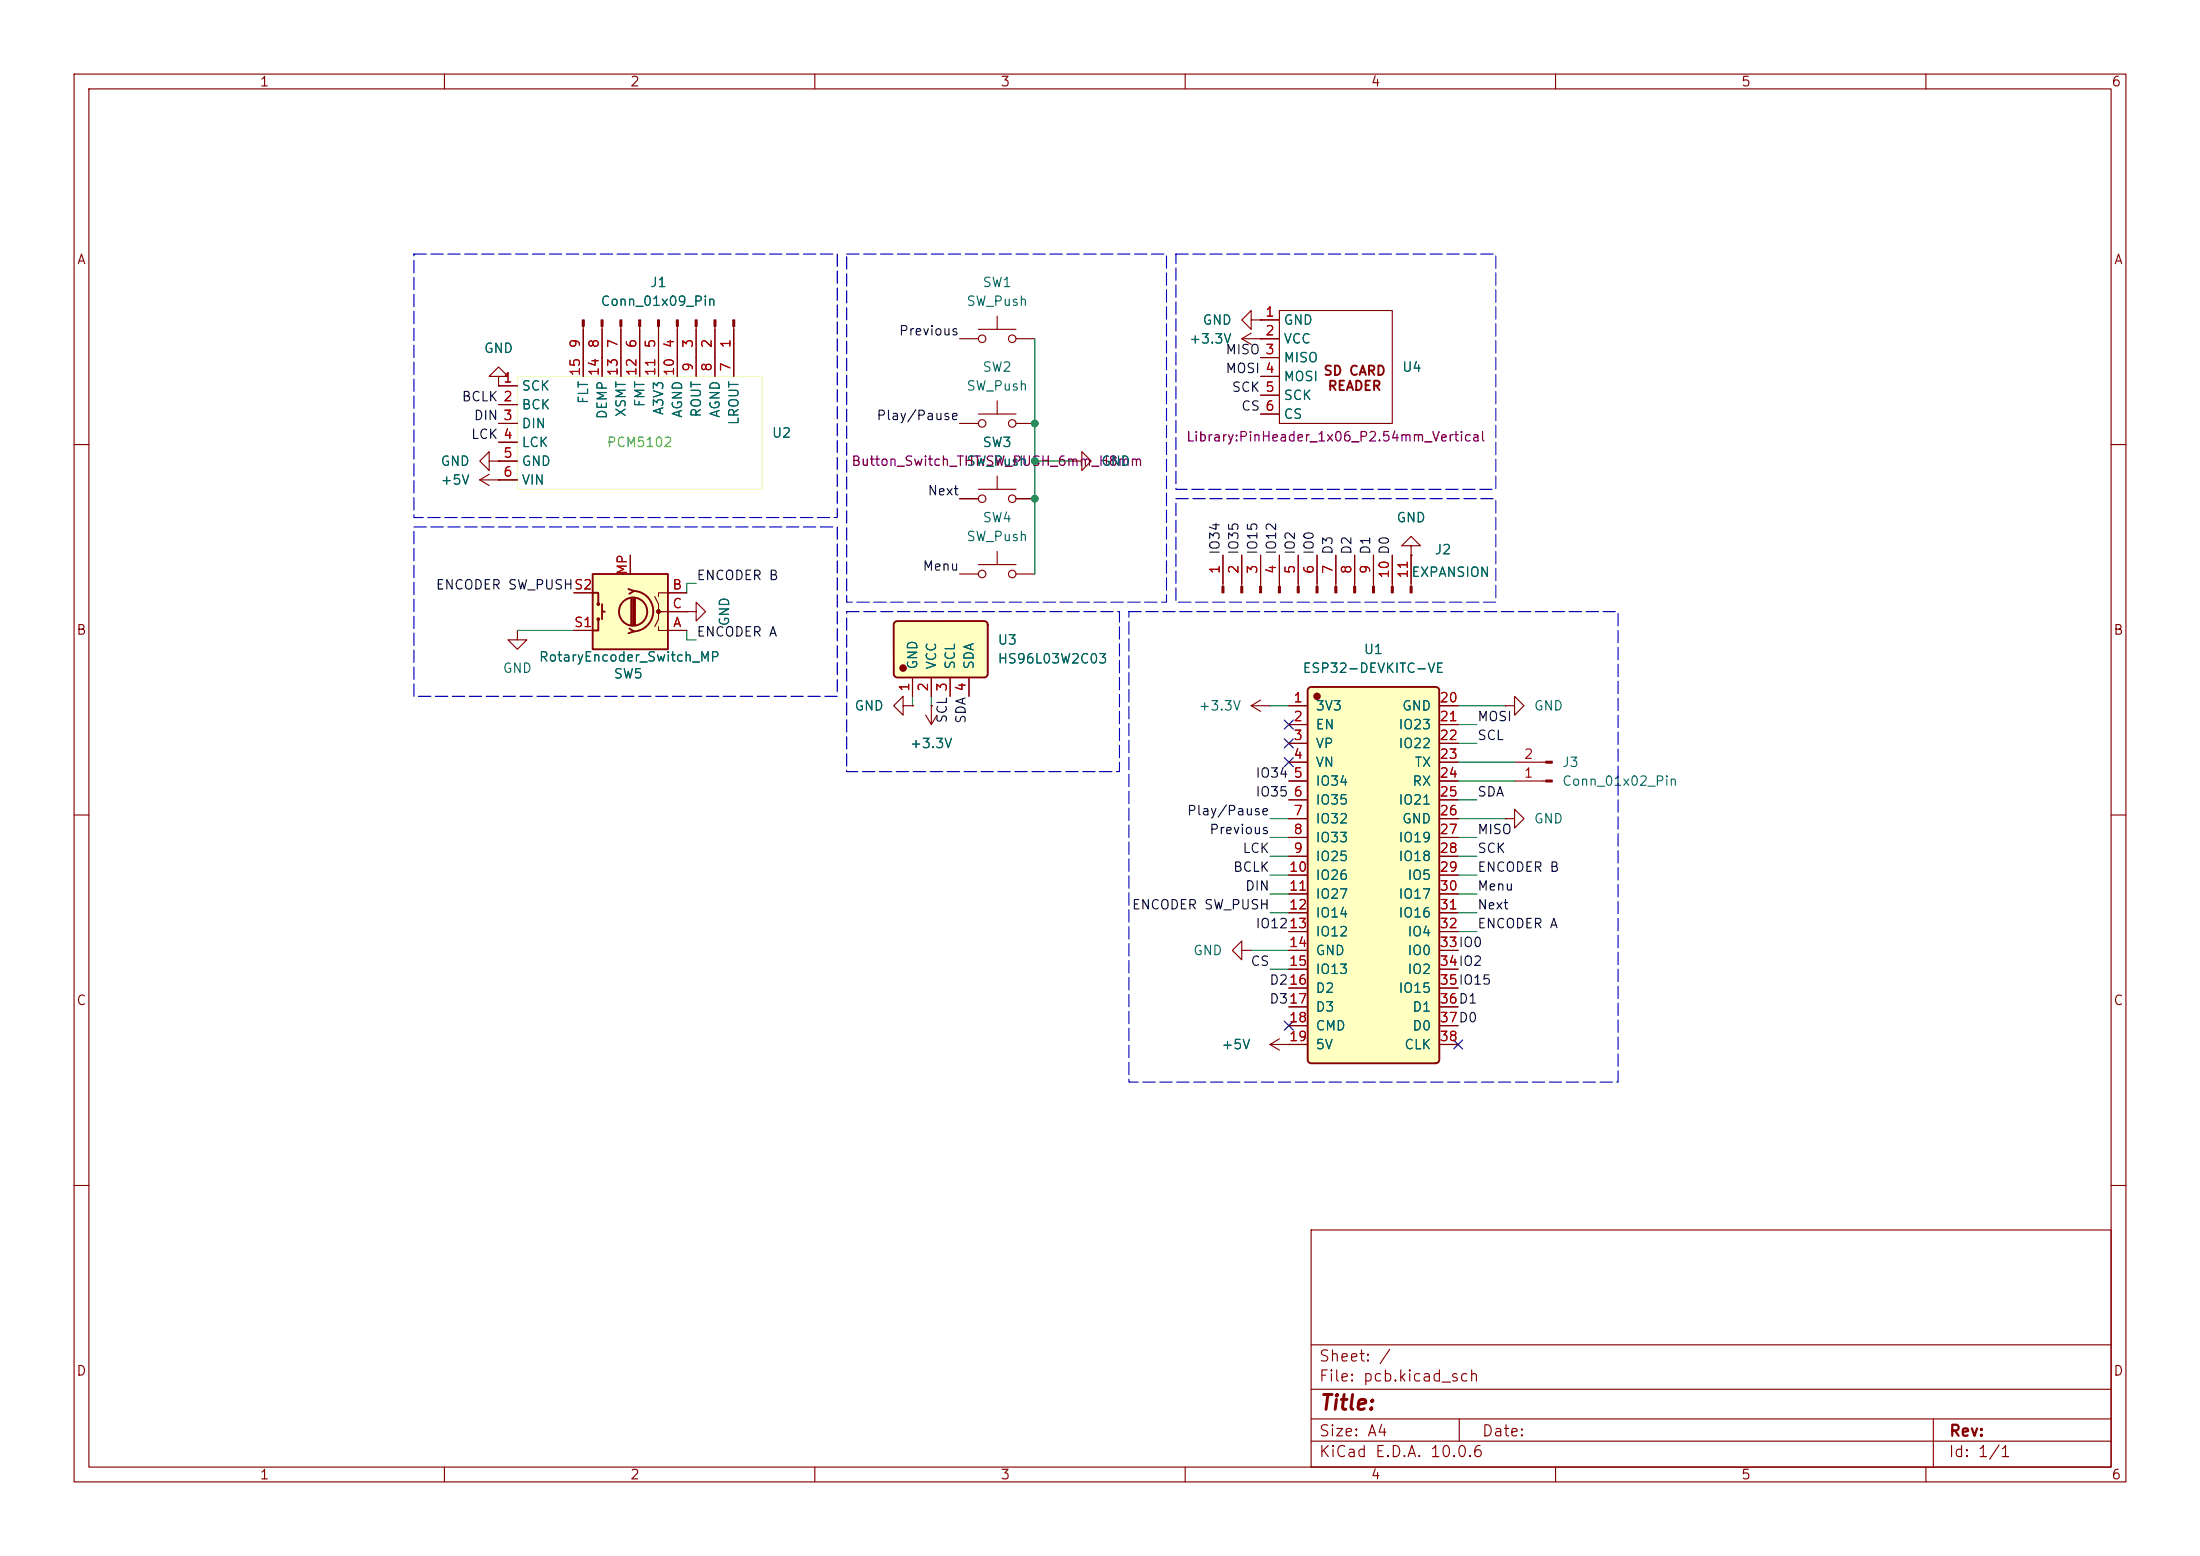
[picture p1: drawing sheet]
<svg xmlns="http://www.w3.org/2000/svg" width="297mm" height="210mm" viewBox="0 0 297 210" stroke-linecap="round" stroke-linejoin="round" font-family="sans-serif">
<g fill="none" stroke="#840000" stroke-width=".15">
<path d="M10 10h277v190h-277zM12 12h273v186h-273zM60 10v2M110 10v2M160 10v2M210 10v2M260 10v2M10 60h2M144.8 62.2h1.2v-1.2l1.3 1.2-1.3 1.3v-1.3M144.8 62.2h.1M285 60h2M10 110h2"/>
<path d="M285 110h2M10 160h2M177 166h108v32h-108zM285 160h2M60 198v2M110 198v2M160 198v2M177 194.5h108M177 191.5h108M177 187.5h108M177 181.5h108M197 191.5v3"/>
<path d="M210 198v2M260 198v2M261 191.5v6.5"/>
</g>
<path d="M80 77.5h10.2v10.1h-10.2z" fill="#ffffc2"/>
<g fill="none" stroke="#840000" stroke-width=".25">
<path d="M80 77.5h10.2v10.1h-10.2zM84.8 79.5l.8 .3-.6 .3M85.5 79.8a2.73 2.73 0 0 1 2.7 2.7 2.73 2.73 0 0 1-2.7 2.7M80 80h.8v1.5M80.8 83.6v1.5h-.8M81.3 81.5v2.1M81.3 82.6h.4M85 84.8l.6 .4-.8 .3M85.2 80.8v3.5M85.5 80.8v3.5M85.7 80.8v3.5"/>
<circle cx="80.8" cy="81.5" r=".13"/>
<circle cx="80.8" cy="83.6" r=".13"/>
<circle cx="85.5" cy="82.6" r="1.9"/>
</g>
<g fill="none" stroke="#840000" stroke-width=".15">
<path d="M67.3 50.8h1.3l-1.3-1.3-1.3 1.3h1.3v1.3M67.3 52.1h.1M67.3 52.1h2.5M67.3 54.6h2.5M67.3 57.2h2.5M67.3 59.7h2.5M78.7 44v6.8M81.3 44v6.8M83.8 44v6.8M86.4 44v6.8M88.9 44v6.8M91.4 44v6.8"/>
<path d="M94 44v6.8M96.5 44v6.8M99.1 44v6.8M129.5 57.2h2.6M129.5 45.7h2.6M132.1 44.5h5.1M132.1 55.9h5.1M134.6 42.7v1.8M134.6 54.1v1.8M137.2 57.2h2.5M137.2 45.7h2.5M168.9 43.2v-1.3l-1.3 1.3 1.3 1.3v-1.3h1.3"/>
<path d="M170.2 43.2h.1M67.3 62.2h2.5M67.3 64.8h2.5M85.1 74.9v2.6M129.5 67.3h2.6M132.1 66h5.1M134.6 64.3v1.7M137.2 67.3h2.5M165.1 74.9v4.2M167.6 74.9v4.2M170.2 74.9v4.2M172.7 74.9v4.2"/>
<path d="M175.3 74.9v4.2M177.8 74.9v4.2M180.3 74.9v4.2M182.9 74.9v4.2M185.4 74.9v4.2M188 74.9v4.2M190.5 74.9v4.2M69.8 85.1v1.3h1.3l-1.3 1.2-1.2-1.2h1.2M69.8 85.1h.1M77.5 85.1h2.5M77.5 80h2.5M88.4 80.5l.5 1v1.1h3.8"/>
<path d="M88.9 84.6v.5h3.8M89.4 82.6h-.5v1l-.5 1M92.7 80h-3.8v.5M92.7 82.6h1.3v-1.3l1.2 1.3-1.2 1.2v-1.2M92.7 82.6h.1M167.6 128.3v-1.3l-1.2 1.3 1.2 1.2v-1.2h1.3M168.9 128.3h.1"/>
<circle cx="132.6" cy="57.2" r=".51"/>
<circle cx="132.6" cy="45.7" r=".51"/>
<circle cx="136.7" cy="57.2" r=".51"/>
<circle cx="136.7" cy="45.7" r=".51"/>
<circle cx="132.6" cy="67.3" r=".51"/>
<circle cx="136.7" cy="67.3" r=".51"/>
</g>
<g fill="#840000" stroke="#840000" stroke-width=".15">
<path d="M98.9 43.2h.3v.8h-.3z"/>
<path d="M96.4 43.2h.2v.8h-.2z"/>
<path d="M93.9 43.2h.2v.8h-.2z"/>
<path d="M91.3 43.2h.3v.8h-.3z"/>
<path d="M88.8 43.2h.2v.8h-.2z"/>
<path d="M86.2 43.2h.3v.8h-.3z"/>
<path d="M83.7 43.2h.2v.8h-.2z"/>
<path d="M81.2 43.2h.2v.8h-.2z"/>
<path d="M78.6 43.2h.3v.8h-.3z"/>
<path d="M165 79.1h.2v.9h-.2z"/>
<path d="M167.5 79.1h.3v.9h-.3z"/>
<path d="M170.1 79.1h.2v.9h-.2z"/>
<path d="M172.6 79.1h.2v.9h-.2z"/>
<path d="M175.1 79.1h.3v.9h-.3z"/>
<path d="M177.7 79.1h.2v.9h-.2z"/>
<path d="M180.2 79.1h.3v.9h-.3z"/>
<path d="M182.8 79.1h.2v.9h-.2z"/>
<path d="M185.3 79.1h.2v.9h-.2z"/>
<path d="M187.8 79.1h.3v.9h-.3z"/>
<path d="M190.4 79.1h.2v.9h-.2z"/>
<circle cx="88.9" cy="82.5" r=".25"/>
</g>
<path d="M69.8 50.8h33.1v15.2h-33.1z" fill="none" stroke="#f7ffa2" stroke-width=".14"/>
<path d="M120.8 84l.3-.2h11.7a.51 .51 0 0 1 .5 .5v6.6l-.2 .5h-.2h-11.7h-.3l-.2-.4-.1-6.7z" fill="#ffffc2"/>
<circle cx="121.9" cy="90.2" r=".38" fill="#840000" stroke="#840000" stroke-width=".25"/>
<path d="M120.8 84l.3-.2h11.7a.51 .51 0 0 1 .5 .5v6.6l-.2 .5h-.2h-11.7h-.3l-.2-.4-.1-6.7z" fill="none" stroke="#840000" stroke-width=".25"/>
<g fill="none" stroke="#840000" stroke-width=".15">
<path d="M167.6 45.7h5.1M167.6 45.7l1.3 .8M168.9 45l-1.3 .7M170.2 45.7h.1M170.2 43.2h2.5M170.2 48.3h2.5M170.2 50.8h2.5M170.2 53.3h2.5M170.2 55.9h2.5M172.7 41.9h15.3v15.3h-15.3zM64.8 64.8l1.2 .7M64.8 64.8h2.5"/>
<path d="M66 62.2v-1.2l-1.2 1.2 1.2 1.3v-1.3h1.3M66 64l-1.2 .8M67.3 64.8h.1M67.3 62.2h.1M129.5 77.5h2.6M132.1 76.2h5.1M134.6 74.4v1.8M137.2 77.5h2.5M121.9 95.3v-1.3l-1.3 1.3 1.3 1.2v-1.2h1.3M123.2 95.3h.1M123.2 91.4v2.6M125 96.5l.7 1.3"/>
<path d="M125.7 95.3h.1M125.7 91.4v2.6M125.7 95.3v2.5M126.5 96.5l-.8 1.3M128.3 91.4v2.6M130.8 91.4v2.6M168.9 95.3l1.3 .7M168.9 95.3h2.5M170.2 94.5l-1.3 .8M171.4 95.3h.1M203.2 95.3h1.3v-1.3l1.2 1.3-1.2 1.2v-1.2M203.2 95.3h.1"/>
<path d="M203.2 110.5h1.3v-1.3l1.2 1.3-1.2 1.3v-1.3M203.2 110.5h.1M204.5 105.4h4.2M204.5 102.9h4.2M171.4 141l1.3 .7M171.4 141h2.6M172.7 140.2l-1.3 .8M174 141h.1"/>
<circle cx="132.6" cy="77.5" r=".51"/>
<circle cx="136.7" cy="77.5" r=".51"/>
</g>
<g fill="#840000" stroke="#840000" stroke-width=".15">
<path d="M208.7 105.3h.8v.2h-.8z"/>
<path d="M208.7 102.7h.8v.3h-.8z"/>
</g>
<path d="M176.7 92.9l.2-.2h16.9l.3 .1 .2 .2v50a.51 .51 0 0 1-.5 .5h-16.8l-.2-.1-.2-.2-.1-50z" fill="#ffffc2"/>
<circle cx="177.8" cy="94" r=".38" fill="#840000" stroke="#840000" stroke-width=".25"/>
<path d="M176.7 92.9l.2-.2h16.9l.3 .1 .2 .2v50a.51 .51 0 0 1-.5 .5h-16.8l-.2-.1-.2-.2-.1-50z" fill="none" stroke="#840000" stroke-width=".25"/>
<g fill="none" stroke="#840000" stroke-width=".15">
<path d="M67.3 52.1h.1M67.3 52.1h2.5M67.3 54.6h2.5M67.3 57.2h2.5M67.3 59.7h2.5M78.7 44.5v6.3M81.3 44.5v6.3M83.8 44.5v6.3M86.4 44.5v6.3M88.9 44.5v6.3M91.4 44.5v6.3M94 44.5v6.3"/>
<path d="M96.5 44.5v6.3M99.1 44.5v6.3M170.2 43.2h.1M170.2 45.7h.1M170.2 43.2h2.5M170.2 45.7h2.5M170.2 48.3h2.5M170.2 50.8h2.5M170.2 53.3h2.5M170.2 55.9h2.5M67.3 64.8h.1M67.3 62.2h.1"/>
<path d="M67.3 62.2h2.5M67.3 64.8h2.5M85.1 74.9v2.6M129.5 67.3h2.6M137.2 67.3h2.5M144.8 62.2h.1M165.1 74.9v3.8M167.6 74.9v3.8M170.2 74.9v3.8M172.7 74.9v3.8M175.3 74.9v3.8M177.8 74.9v3.8"/>
<path d="M180.3 74.9v3.8M182.9 74.9v3.8M185.4 74.9v3.8M188 74.9v3.8M190.5 73.7h1.3l-1.3-1.3-1.3 1.3h1.3v1.2M190.5 74.9h.1M190.5 74.9v3.8M77.5 85.1h2.5M77.5 80h2.5M90.2 85.1h2.5M90.2 80h2.5M90.2 82.6h2.5"/>
<path d="M92.7 82.6h.1M123.2 95.3h.1M123.2 91.4v2.6M125.7 95.3h.1M125.7 91.4v2.6M128.3 91.4v2.6M130.8 91.4v2.6M174 95.3h2.5M174 97.8h2.5M194.3 95.3h2.5M194.3 97.8h2.5M174 100.3h2.5"/>
<path d="M174 102.9h2.5M174 105.4h2.5M174 108h2.5M174 110.5h2.5M174 113h2.5M174 115.6h2.5M174 118.1h2.5M194.3 100.3h2.5M194.3 102.9h2.5M194.3 105.4h2.5M194.3 108h2.5M194.3 110.5h2.5"/>
<path d="M194.3 113h2.5M194.3 115.6h2.5M194.3 118.1h2.5M174 120.7h2.5M174 123.2h2.5M174 125.7h2.5M174 128.3h2.5M174 130.8h2.5M174 133.4h2.5M174 135.9h2.5M174 138.4h2.5M194.3 120.7h2.5"/>
<path d="M194.3 123.2h2.5M194.3 125.7h2.5M194.3 128.3h2.5M194.3 130.8h2.5M194.3 133.4h2.5M194.3 135.9h2.5M194.3 138.4h2.5M174 141h.1M174 141h2.5M194.3 141h2.5"/>
</g>
<g fill="none" stroke="#009600" stroke-width=".15">
<path d="M139.7 45.7v31.8M94 78.7h-1.3v1.3M139.7 62.2h5.1M69.8 85.1h7.7M92.7 85.1v1.3h1.3M123.2 94v1.3M125.7 94v1.3M171.4 95.3h2.6M196.8 97.8h2.6M196.8 95.3h6.4M171.4 110.5h2.6M171.4 113h2.6"/>
<path d="M171.4 118.1h2.6M171.4 115.6h2.6M196.8 110.5h6.4M196.8 113h2.6M196.8 118.1h2.6M196.8 115.6h2.6M196.8 108h2.6M196.8 105.4h7.7M196.8 100.3h2.6M196.8 102.9h7.7M168.9 128.3h5.1M171.4 120.7h2.6"/>
<path d="M171.4 123.2h2.6M171.4 130.8h2.6M196.8 120.7h2.6M196.8 123.2h2.6M196.8 125.7h2.6"/>
</g>
<path d="M173.4 99.7l1.2 1.2M173.4 97.2l1.2 1.2M174.6 99.7l-1.2 1.2M174.6 97.2l-1.2 1.2M173.4 102.3l1.2 1.2M174.6 102.3l-1.2 1.2M173.4 137.8l1.2 1.2M174.6 137.8l-1.2 1.2M196.2 140.4l1.3 1.2M197.5 140.4l-1.3 1.2" fill="none" stroke="#000084" stroke-width=".15"/>
<path d="M55.9 34.3h57.1v35.6h-57.1zM114.3 34.3h43.2v47h-43.2zM158.7 34.3h43.2v31.7h-43.2zM55.9 71.1h57.1v22.9h-57.1zM158.7 67.3h43.2v14h-43.2zM114.3 82.6h36.8v21.5h-36.8zM152.4 82.6h66v63.5h-66z" fill="none" stroke="#0000c2" stroke-width=".15" stroke-dasharray="1.7 .6"/>
<g fill="#009600" stroke="#009600" stroke-width=".14">
<circle cx="139.7" cy="62.2" r=".46"/>
<circle cx="139.7" cy="57.2" r=".46"/>
<circle cx="139.7" cy="67.3" r=".46"/>
</g>
<text font-size="2" fill="#840000" x="178" y="190.8">Title:</text>
<g font-size="1.5" fill="#840000">
<text x="178" y="184.1">Sheet: /</text>
<text x="178" y="186.8">File: pcb.kicad_sch</text>
<text x="178" y="197">KiCad E.D.A. 10.0.6</text>
<text x="178" y="194.2">Size: A4</text>
<text x="200" y="194.2">Date:</text>
<text x="263" y="197">Id: 1/1</text>
<text x="263" y="194.2">Rev:</text>
</g>
<g font-size="1.3" fill="#840000">
<text x="35" y="12">1</text>
<text x="85" y="12">2</text>
<text x="135" y="12">3</text>
<text x="185" y="12">4</text>
<text x="235" y="12">5</text>
<text x="285" y="12">6</text>
<text x="10.3" y="36">A</text>
<text x="285.3" y="36">A</text>
<text x="178.6" y="51">SD CARD</text>
<text x="179.2" y="53">READER</text>
<text x="10.2" y="86">B</text>
<text x="285.2" y="86">B</text>
<text x="10.2" y="136">C</text>
<text x="285.2" y="136">C</text>
<text x="10.2" y="186">D</text>
<text x="285.2" y="186">D</text>
<text x="35" y="200">1</text>
<text x="85" y="200">2</text>
<text x="135" y="200">3</text>
<text x="185" y="200">4</text>
<text x="235" y="200">5</text>
<text x="285" y="200">6</text>
</g>
<g font-size="1.3" fill="#006464">
<text x="81" y="41.6">Conn_01x09_Pin</text>
<text x="87.7" y="39.1">J1</text>
<text x="130.4" y="41.6">SW_Push</text>
<text x="132.6" y="39.1">SW1</text>
<text x="65.2" y="48">GND</text>
<text x="160.4" y="46.7">+3.3V</text>
<text x="162.3" y="44.1">GND</text>
<text x="173.2" y="44.1">GND</text>
<text x="173.2" y="46.7">VCC</text>
<text x="70.3" y="53">SCK</text>
<text x="130.4" y="53">SW_Push</text>
<text x="132.6" y="50.5">SW2</text>
<text x="173.2" y="49.2">MISO</text>
<text x="173.2" y="51.8">MOSI</text>
<text x="189.2" y="50.5">U4</text>
<text x="70.3" y="55.6">BCK</text>
<text x="70.3" y="58.1">DIN</text>
<text x="79.7" y="54.6" transform="rotate(-90 79.7 54.6)">FLT</text>
<text x="82.2" y="56.7" transform="rotate(-90 82.2 56.7)">DEMP</text>
<text x="84.8" y="56.4" transform="rotate(-90 84.8 56.4)">XSMT</text>
<text x="87.3" y="55" transform="rotate(-90 87.3 55)">FMT</text>
<text x="89.9" y="56.1" transform="rotate(-90 89.9 56.1)">A3V3</text>
<text x="92.4" y="56.5" transform="rotate(-90 92.4 56.5)">AGND</text>
<text x="94.9" y="56.4" transform="rotate(-90 94.9 56.4)">ROUT</text>
<text x="97.5" y="56.5" transform="rotate(-90 97.5 56.5)">AGND</text>
<text x="100" y="57.5" transform="rotate(-90 100 57.5)">LROUT</text>
<text x="104.1" y="59.4">U2</text>
<text x="173.2" y="54.3">SCK</text>
<text x="173.2" y="56.8">CS</text>
<text x="59.4" y="65.7">+5V</text>
<text x="59.4" y="63.2">GND</text>
<text x="70.3" y="60.7">LCK</text>
<text x="70.3" y="63.2">GND</text>
<text x="70.3" y="65.7">VIN</text>
<text x="130.4" y="63.2">SW_Push</text>
<text x="132.6" y="60.7">SW3</text>
<text x="148.6" y="63.2">GND</text>
<text x="132.6" y="70.8">SW4</text>
<text x="188.4" y="70.8">GND</text>
<text x="130.4" y="73.4">SW_Push</text>
<text x="193.6" y="75.1">J2</text>
<text x="190.4" y="78.2">EXPANSION</text>
<text x="72.7" y="89.6">RotaryEncoder_Switch_MP</text>
<text x="98.8" y="84.6" transform="rotate(-90 98.8 84.6)">GND</text>
<text x="134.6" y="87.3">U3</text>
<text x="134.6" y="89.9">HS96L03W2C03</text>
<text x="184" y="88.6">U1</text>
<text x="67.8" y="91.1">GND</text>
<text x="82.8" y="91.9">SW5</text>
<text x="124.2" y="90.5" transform="rotate(-90 124.2 90.5)">GND</text>
<text x="126.7" y="90.5" transform="rotate(-90 126.7 90.5)">VCC</text>
<text x="129.2" y="90.5" transform="rotate(-90 129.2 90.5)">SCL</text>
<text x="131.8" y="90.5" transform="rotate(-90 131.8 90.5)">SDA</text>
<text x="175.8" y="91.1">ESP32-DEVKITC-VE</text>
<text x="115.3" y="96.2">GND</text>
<text x="122.8" y="101.3">+3.3V</text>
<text x="161.7" y="96.2">+3.3V</text>
<text x="177.5" y="96.2">3V3</text>
<text x="177.5" y="98.8">EN</text>
<text x="177.5" y="101.3">VP</text>
<text x="188.7" y="98.8">IO23</text>
<text x="188.7" y="101.3">IO22</text>
<text x="189.2" y="96.2">GND</text>
<text x="207" y="96.2">GND</text>
<text x="177.5" y="103.8">VN</text>
<text x="177.5" y="106.4">IO34</text>
<text x="190.6" y="106.4">RX</text>
<text x="190.9" y="103.8">TX</text>
<text x="210.8" y="103.8">J3</text>
<text x="210.8" y="106.4">Conn_01x02_Pin</text>
<text x="177.5" y="108.9">IO35</text>
<text x="177.5" y="111.5">IO32</text>
<text x="177.5" y="114">IO33</text>
<text x="188.7" y="108.9">IO21</text>
<text x="188.7" y="114">IO19</text>
<text x="189.2" y="111.5">GND</text>
<text x="207" y="111.5">GND</text>
<text x="177.5" y="116.5">IO25</text>
<text x="177.5" y="119.1">IO26</text>
<text x="188.7" y="116.5">IO18</text>
<text x="189.9" y="119.1">IO5</text>
<text x="177.5" y="121.6">IO27</text>
<text x="177.5" y="124.2">IO14</text>
<text x="188.7" y="121.6">IO17</text>
<text x="188.7" y="124.2">IO16</text>
<text x="161" y="129.2">GND</text>
<text x="177.5" y="126.7">IO12</text>
<text x="177.5" y="129.2">GND</text>
<text x="177.5" y="131.8">IO13</text>
<text x="189.9" y="126.7">IO4</text>
<text x="189.9" y="129.2">IO0</text>
<text x="189.9" y="131.8">IO2</text>
<text x="177.5" y="134.3">D2</text>
<text x="177.5" y="136.9">D3</text>
<text x="188.7" y="134.3">IO15</text>
<text x="190.6" y="136.9">D1</text>
<text x="164.8" y="141.9">+5V</text>
<text x="177.5" y="139.4">CMD</text>
<text x="177.5" y="141.9">5V</text>
<text x="189.5" y="141.9">CLK</text>
<text x="190.6" y="139.4">D0</text>
</g>
<g font-size="1.3" fill="#a90000">
<text x="78.6" y="47.1" transform="rotate(-90 78.6 47.1)">9</text>
<text x="81.1" y="47.1" transform="rotate(-90 81.1 47.1)">8</text>
<text x="83.7" y="47.1" transform="rotate(-90 83.7 47.1)">7</text>
<text x="86.2" y="47.1" transform="rotate(-90 86.2 47.1)">6</text>
<text x="88.8" y="47.1" transform="rotate(-90 88.8 47.1)">5</text>
<text x="91.3" y="47.1" transform="rotate(-90 91.3 47.1)">4</text>
<text x="93.8" y="47.1" transform="rotate(-90 93.8 47.1)">3</text>
<text x="96.4" y="47.1" transform="rotate(-90 96.4 47.1)">2</text>
<text x="98.9" y="47.1" transform="rotate(-90 98.9 47.1)">1</text>
<text x="170.7" y="43">1</text>
<text x="170.7" y="45.6">2</text>
<text x="67.8" y="51.9">1</text>
<text x="78.6" y="50.9" transform="rotate(-90 78.6 50.9)">15</text>
<text x="81.1" y="50.9" transform="rotate(-90 81.1 50.9)">14</text>
<text x="83.7" y="50.9" transform="rotate(-90 83.7 50.9)">13</text>
<text x="86.2" y="50.9" transform="rotate(-90 86.2 50.9)">12</text>
<text x="88.8" y="50.9" transform="rotate(-90 88.8 50.9)">11</text>
<text x="91.3" y="50.9" transform="rotate(-90 91.3 50.9)">10</text>
<text x="93.8" y="50.3" transform="rotate(-90 93.8 50.3)">9</text>
<text x="96.4" y="50.3" transform="rotate(-90 96.4 50.3)">8</text>
<text x="98.9" y="50.3" transform="rotate(-90 98.9 50.3)">7</text>
<text x="170.7" y="48.1">3</text>
<text x="170.7" y="50.7">4</text>
<text x="170.7" y="53.2">5</text>
<text x="67.8" y="54.5">2</text>
<text x="67.8" y="57">3</text>
<text x="67.8" y="59.6">4</text>
<text x="170.7" y="55.7">6</text>
<text x="67.8" y="62.1">5</text>
<text x="67.8" y="64.6">6</text>
<text x="85" y="77.7" transform="rotate(-90 85 77.7)">MP</text>
<text x="165" y="77.6" transform="rotate(-90 165 77.6)">1</text>
<text x="167.5" y="77.6" transform="rotate(-90 167.5 77.6)">2</text>
<text x="170" y="77.6" transform="rotate(-90 170 77.6)">3</text>
<text x="172.6" y="77.6" transform="rotate(-90 172.6 77.6)">4</text>
<text x="175.1" y="77.6" transform="rotate(-90 175.1 77.6)">5</text>
<text x="177.7" y="77.6" transform="rotate(-90 177.7 77.6)">6</text>
<text x="180.2" y="77.6" transform="rotate(-90 180.2 77.6)">7</text>
<text x="182.7" y="77.6" transform="rotate(-90 182.7 77.6)">8</text>
<text x="185.3" y="77.6" transform="rotate(-90 185.3 77.6)">9</text>
<text x="77.4" y="79.9">S2</text>
<text x="90.7" y="79.9">B</text>
<text x="90.7" y="82.4">C</text>
<text x="187.8" y="78.2" transform="rotate(-90 187.8 78.2)">10 D0</text>
<text x="187.8" y="78.2" transform="rotate(-90 187.8 78.2)">10</text>
<text x="190.4" y="78.2" transform="rotate(-90 190.4 78.2)">11</text>
<text x="77.4" y="85">S1</text>
<text x="90.8" y="85">A</text>
<text x="123.1" y="93.4" transform="rotate(-90 123.1 93.4)">1</text>
<text x="125.6" y="93.4" transform="rotate(-90 125.6 93.4)">2</text>
<text x="128.1" y="93.4" transform="rotate(-90 128.1 93.4)">3</text>
<text x="130.7" y="93.4" transform="rotate(-90 130.7 93.4)">4</text>
<text x="174.5" y="95.1">1</text>
<text x="194.2" y="95.1">20</text>
<text x="174.5" y="97.7">2</text>
<text x="174.5" y="100.2">3</text>
<text x="194.2" y="97.7">21</text>
<text x="194.2" y="100.2">22</text>
<text x="174.5" y="102.7">4</text>
<text x="174.5" y="105.3">5</text>
<text x="174.5" y="107.8">6</text>
<text x="194.2" y="102.7">23</text>
<text x="194.2" y="105.3">24</text>
<text x="194.2" y="107.8">25</text>
<text x="205.6" y="105.3">1</text>
<text x="205.6" y="102.7">2</text>
<text x="174.5" y="110.4">7</text>
<text x="174.5" y="112.9">8</text>
<text x="194.2" y="110.4">26</text>
<text x="194.2" y="112.9">27</text>
<text x="173.9" y="118">10</text>
<text x="174.5" y="115.4">9</text>
<text x="194.2" y="115.4">28</text>
<text x="194.2" y="118">29</text>
<text x="173.9" y="120.5">11</text>
<text x="173.9" y="123.1">12</text>
<text x="173.9" y="125.6">13</text>
<text x="194.2" y="120.5">30</text>
<text x="194.2" y="123.1">31</text>
<text x="194.2" y="125.6">32</text>
<text x="173.9" y="128.1">14</text>
<text x="173.9" y="130.7">15</text>
<text x="194.2" y="128.1">33IO0</text>
<text x="194.2" y="130.7">34IO2</text>
<text x="194.2" y="128.1">33</text>
<text x="194.2" y="130.7">34</text>
<text x="173.9" y="133.2">16</text>
<text x="173.9" y="135.8">17</text>
<text x="194.2" y="133.2">35IO15</text>
<text x="194.2" y="135.8">36D1</text>
<text x="194.2" y="133.2">35</text>
<text x="194.2" y="135.8">36</text>
<text x="173.9" y="138.3">18</text>
<text x="173.9" y="140.8">19</text>
<text x="194.2" y="138.3">37D0</text>
<text x="194.2" y="140.8">38</text>
<text x="194.2" y="138.3">37</text>
</g>
<g font-size="1.3" fill="#0f0f0f">
<text x="121.3" y="45.6">Previous</text>
<text x="165.4" y="50.7">MOSI 4</text>
<text x="165.4" y="48.1">MISO 3</text>
<text x="166.2" y="53.2">SCK 5</text>
<text x="62.2" y="54.5">BCLK 2</text>
<text x="63.5" y="59.6">LCK 4</text>
<text x="63.9" y="57">DIN 3</text>
<text x="118.2" y="57">Play/Pause</text>
<text x="167.5" y="55.8">CS 6</text>
<text x="125.1" y="67.2">Next</text>
<text x="124.5" y="77.3">Menu</text>
<text x="165" y="75" transform="rotate(-90 165 75)">IO34</text>
<text x="167.5" y="75" transform="rotate(-90 167.5 75)">IO35</text>
<text x="170.1" y="75" transform="rotate(-90 170.1 75)">IO15</text>
<text x="172.6" y="75" transform="rotate(-90 172.6 75)">IO12</text>
<text x="175.1" y="75" transform="rotate(-90 175.1 75)">IO2</text>
<text x="177.7" y="75" transform="rotate(-90 177.7 75)">IO0</text>
<text x="180.2" y="75" transform="rotate(-90 180.2 75)">D3</text>
<text x="182.8" y="75" transform="rotate(-90 182.8 75)">D2</text>
<text x="185.3" y="75" transform="rotate(-90 185.3 75)">D1</text>
<text x="58.7" y="79.9">ENCODER SW_PUSHS2</text>
<text x="94" y="78.6">ENCODER B</text>
<text x="94" y="86.2">ENCODER A</text>
<text x="128.1" y="97.7" transform="rotate(-90 128.1 97.7)">SCL 3</text>
<text x="130.7" y="97.8" transform="rotate(-90 130.7 97.8)">SDA 4</text>
<text x="199.4" y="97.7">MOSI</text>
<text x="199.4" y="100.2">SCL</text>
<text x="169.4" y="105.3">IO34</text>
<text x="169.4" y="107.8">IO35</text>
<text x="199.4" y="107.8">SDA</text>
<text x="160.2" y="110.4">Play/Pause</text>
<text x="163.2" y="112.9">Previous</text>
<text x="199.4" y="112.9">MISO</text>
<text x="166.4" y="118">BCLK</text>
<text x="167.7" y="115.4">LCK</text>
<text x="199.4" y="118">ENCODER B</text>
<text x="199.4" y="115.4">SCK</text>
<text x="152.7" y="123.1">ENCODER SW_PUSH</text>
<text x="168" y="120.5">DIN</text>
<text x="169.4" y="125.6">IO1213</text>
<text x="199.4" y="123.1">Next</text>
<text x="199.4" y="120.5">Menu</text>
<text x="199.4" y="125.6">ENCODER A</text>
<text x="168.7" y="130.7">CS</text>
<text x="171.3" y="133.2">D216</text>
<text x="171.3" y="135.8">D317</text>
</g>
<g font-size="1.3" fill="#840084">
<text x="160" y="59.9">Library:PinHeader_1x06_P2.54mm_Vertical</text>
<text x="114.8" y="63.2">Button_Switch_THT:SW_PUSH_6mm_H8mm</text>
</g>
<text font-size="1.3" fill="#9eff52" x="81.8" y="60.6">PCM5102</text>
</svg>
